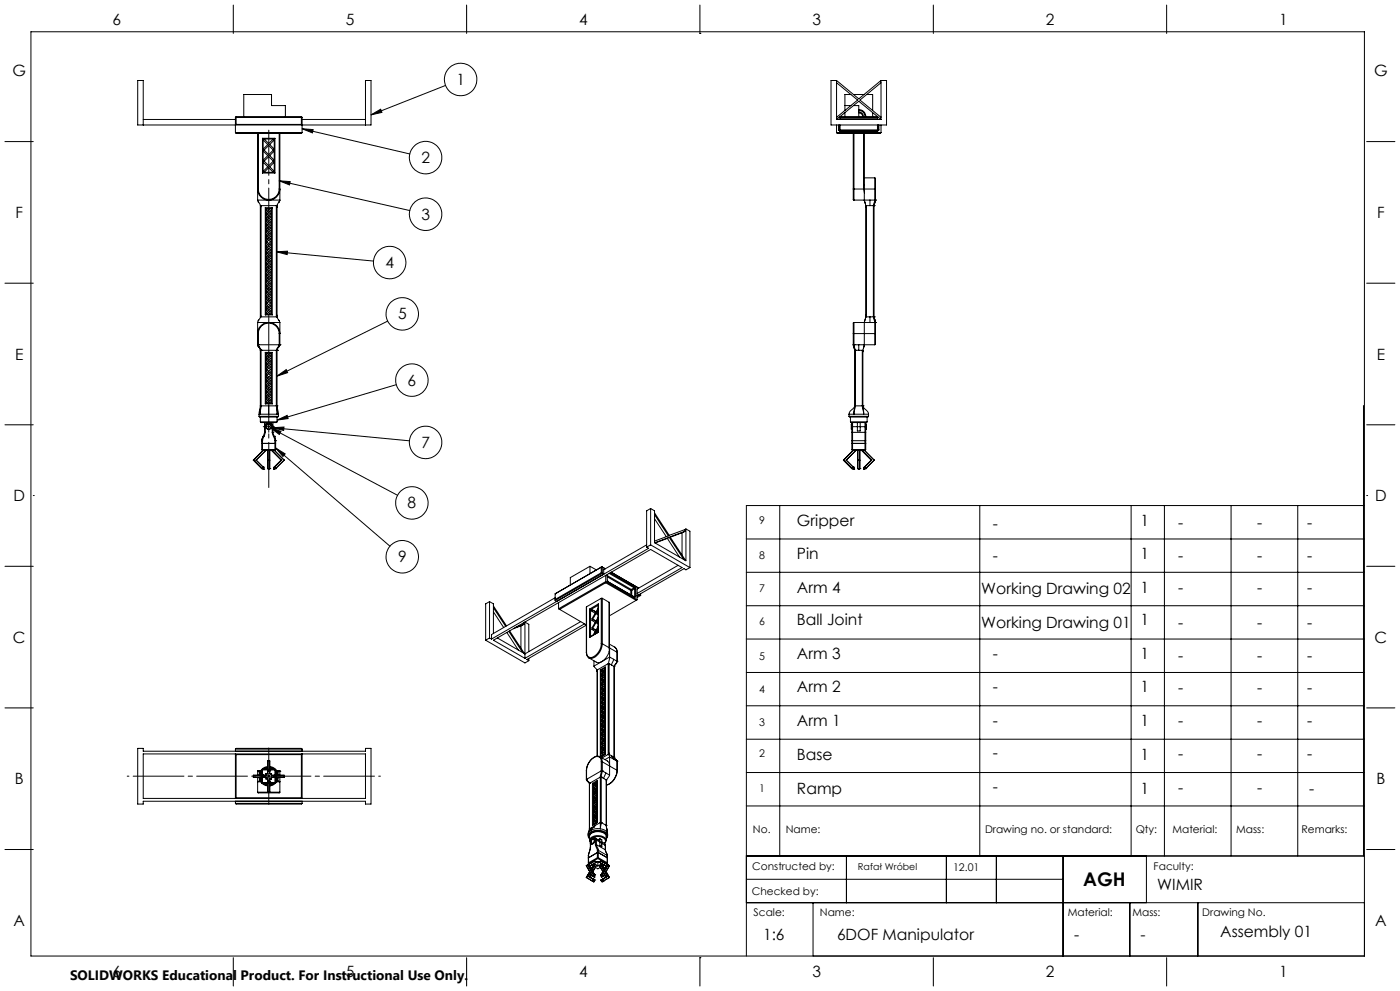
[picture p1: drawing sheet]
<svg xmlns="http://www.w3.org/2000/svg" width="420mm" height="297mm" viewBox="0 0 420 297" stroke-linecap="round" stroke-linejoin="round" font-family="sans-serif">
<g fill="none" stroke="#000" stroke-width=".3">
<path d="M9.3 9.5h400v277h-400zM70 1.5v8.5M140 1.5v8.5M210 10h.1M210 1.5v8.5M280 1.5v8.5M350 1.5v8.5M43 37.5v-13.4h-1.7v13.4h70v-13.4h-1.7v13.4M43 35.8h27.6M70.6 35.2h20M70.6 35.2v4.6M70.6 39.8h20"/>
<path d="M70.6 39.8l.2 .2h19.6l.2-.2M70.8 37.3h19.6M70.8 35v2.3M70.8 37.3l-.2 .2M70.8 35l-.2 .2M70.8 35h19.6M73.1 35v-6.7h8.4v3.3h4.1v3.4M77.3 40v20M77.5 40v16.7M83.7 40v16.7M84 40v20M90.4 35v2.3"/>
<path d="M90.4 37.3l.2 .2M90.4 35l.2 .2M90.6 38.6l32.3 7.5M90.6 35.2v4.6M90.6 35.8h19M90.6 38.6l3.3 .2-.2 1zM111.3 34.4l2.9-1.7 .4 1zM133.7 25.6l-22.4 8.8M251 24.1h-1.7v13.4h16.7v-13.4h-1.7M251 35h.2M251 39.8h13.3M251 39.8l.2 .2h12.9l.2-.2"/>
<path d="M251 35.8h13.3M251 24.1v11.7M251 37.5v2.3M251 24.1l6.6 5.5 6.7-5.5M251 35.8l6.6-5.5 6.7 5.5M251 24.8l6.3 5.2-6.3 5.2M251.6 37.5v1.4M251.6 38.9l.4 .5M251.6 38.9h12.1M251.7 35.2h11.8M251.8 37.5v1.4l.2 .3h11.2l.3-.3v-1.4M252 35h11.3"/>
<path d="M252 39.4h11.2M252 35.6h11.2M252 35.6l-.2 .2M252 35.6v.2M252 37.5v1.9M253.5 31.6h1.8M253.5 33.8v1.2M255.3 28.3h-1.8v4.8M256 40v16.7M256 31.6h1.6v3.4M256 28.3h3.2M256.2 40v16.7"/>
<path d="M257.6 32.8a2.15 2.15 0 0 1 2.2 2.2M257.6 33.1a1.92 1.92 0 0 1 1.9 1.9M257.6 33.5a1.39 1.39 0 0 1 1.4 1.5M257.6 33.8a1.19 1.19 0 0 1 1.2 1.2M259.1 40v16.7M259.3 40v16.7M260 28.3h1.8v4.8M261.8 33.8v1.2M263.2 35.6l.3 .2M263.2 35.6v.2M263.2 37.5v1.9M263.7 38.9l-.5 .5"/>
<path d="M263.7 37.5v1.4M264.1 35h.2M264.3 24.1v11.7M264.3 37.5v2.3M264.3 24.8l-6.3 5.2 6.3 5.2M1.5 42.4h8.5M77.3 60l.8 1.4 .1 .7M77.3 60h6.7M77.5 56.7a3.1 3.1 0 0 0 3.1 3.1 3.1 3.1 0 0 0 3.1-3.1M77.5 56.7h-.1a3.2 3.2 0 0 0 3.2 3.3 3.2 3.2 0 0 0 3.2-3.3h-.1M78.7 41.4l.3 .3M78.7 41.4v10.5"/>
<path d="M78.7 41.4h3.8M78.7 51.9h3.8M79 51.6l-.3 .3M79 48.6l1.3 1.4-1.3 1.4M79 41.7h3.3M79 51.6h3.3M79 41.7v9.9M79 45.3l1.3 1.3-1.3 1.4M79 41.9l1.3 1.4-1.3 1.4M79.2 48.3l1.4-1.3 1.4 1.3-1.4 1.4zM79.2 45l1.4-1.4 1.4 1.4-1.4 1.4zM79.2 41.7l1.4 1.3 1.4-1.3"/>
<path d="M79.2 51.6l1.4-1.3 1.4 1.3M82.3 51.6l.2 .3M82.3 41.7v9.9M82.3 41.9l-1.4 1.4 1.4 1.4M82.3 45.3l-1.4 1.3 1.4 1.4M82.3 48.6l-1.4 1.4 1.4 1.4M82.5 41.4l-.2 .3M82.5 41.4v10.5M83.7 54.2l39.2 8.9M83.7 54.2l3.4 .2-.2 1zM84 60l-.4 .7M84 60l-.8 1.4-.1 .7"/>
<path d="M256 56.7v3.2l.2 .1M256 56.7h.2M256.2 56.7v3.3M256.2 60h6.2M256.2 56.7h2.9M259.1 56.7l.2 1.1M259.3 60l.3 1M259.3 60l.5 2.1M259.3 53.3h3.1M259.3 56.7v3.3M259.3 56.7h3.1M261 60v1.6"/>
<path d="M262.4 53.3l.2 .2v3.2M262.4 60l-.4 1.6M262.4 60h.2M262.4 56.7h.2M262.4 60h.1M262.4 53.3v3.4M262.4 56.7v3.3M262.6 60l-.2 1M262.6 60l-.4 1.6M262.6 60h.1M262.6 56.7v3.3M410 42.4h8.5"/>
<path d="M77.5 60.5l.1 .2zM78.1 61.6v33.4M78.1 61.7l.1 .4M78.3 61.6l-.1 .5M78.3 61.6v33.4M78.3 61.6h4.6M79.6 62.3l.2 .2M79.6 62.3v32.1M79.6 62.3h2.1M79.8 62.5v31.7M79.8 62.5h1.7M79.8 74.4l.5 .6-.5 .5"/>
<path d="M79.8 72.8l.5 .5-.5 .5M79.8 71.1l.5 .5-.5 .6M79.8 69.4l.5 .6-.5 .5M79.8 67.8l.5 .5-.5 .6M79.8 64.4l.5 .6-.5 .5M79.8 62.8l.5 .5-.5 .5M79.8 79.4l.5 .6-.5 .5M79.8 77.8l.5 .5-.5 .5M79.8 66.1l.5 .5-.5 .6M79.8 76.1l.5 .6-.5 .5M80.1 62.5l.5 .5 .5-.5M80.1 67.5l.5-.5 .5 .5-.5 .5z"/>
<path d="M80.1 70.8l.5-.5 .5 .5-.5 .6zM80.6 63.6l.5 .5-.5 .6-.5-.6zM80.6 71.9l.5 .6-.5 .5-.5-.5zM80.6 73.6l.5 .6-.5 .5-.5-.5zM80.6 68.6l.5 .5-.5 .6-.5-.6zM80.6 78.6l.5 .6-.5 .5-.5-.5zM80.6 65.3l.5 .5-.5 .6-.5-.6zM80.6 75.3l.5 .5-.5 .5-.5-.5zM80.6 76.9l.5 .6-.5 .5-.5-.5zM81.5 62.5v31.7M81.5 72.8l-.6 .5 .6 .5M81.5 62.8l-.6 .5 .6 .5"/>
<path d="M81.5 64.4l-.6 .6 .6 .5M81.5 66.1l-.6 .5 .6 .6M81.5 77.8l-.6 .5 .6 .5M81.5 79.4l-.6 .6 .6 .5M81.5 69.4l-.6 .6 .6 .5M81.5 67.8l-.6 .5 .6 .6M81.5 76.1l-.6 .6 .6 .5M81.5 74.4l-.6 .6 .6 .5M81.5 71.1l-.6 .5 .6 .6M81.7 62.3l-.2 .2M81.7 62.3v32.1M82.9 61.6l.2 .5"/>
<path d="M82.9 61.6v33.4M82.9 75.5l3.4-.2-.2 1zM82.9 75.5l29.1 2.7M83.1 61.5v33.6M83.1 61.7v.4M83.6 60.6v.1M259.7 61.7l.1 .4M259.7 61.6v33.4M259.9 61.6l-.1 .5M259.9 61.6h2.1M259.9 61.6v33.4M262 61.6h.2"/>
<path d="M262 61.6h.1M262 61.6v33.4M262.2 61.6h.1M262.2 61.6v33.4M262.3 61.5l-.1 .2M1.5 84.9h8.5M77.3 96.7v6.6M77.3 96.7h6.7M77.5 100a3.1 3.1 0 0 1 3.1-3.2 3.1 3.1 0 0 1 3.1 3.2M77.5 100h-.1a3.2 3.2 0 0 1 3.2-3.4 3.2 3.2 0 0 1 3.2 3.4h-.1M77.5 100v3.3M77.6 96l-.1 .1z"/>
<path d="M78.2 94.5l-.1 .7-.8 1.5M78.2 94.5l.1 .5M78.2 94.5l-.1 .4M78.3 95h4.6M79.6 94.4h2.1M79.8 94.2l-.2 .2M79.8 94.2h1.7M79.8 91.1l.5 .5-.5 .6M79.8 84.5l.5 .5-.5 .5M79.8 82.8l.5 .5-.5 .6M79.8 92.8l.5 .5-.5 .5M79.8 89.4l.5 .6-.5 .5"/>
<path d="M79.8 87.8l.5 .5-.5 .6M79.8 86.1l.5 .5-.5 .6M79.8 81.1l.5 .5-.5 .6M80.1 84.1l.5-.5 .5 .5-.5 .6zM80.1 90.8l.5-.5 .5 .5-.5 .5zM80.1 94.2l.5-.6 .5 .6M80.6 91.9l.5 .6-.5 .5-.5-.5zM80.6 88.6l.5 .5-.5 .6-.5-.6zM80.6 86.9l.5 .6-.5 .5-.5-.5zM80.6 85.3l.5 .5-.5 .6-.5-.6zM80.6 81.9l.5 .6-.5 .5-.5-.5zM80.6 80.3l.5 .5-.5 .5-.5-.5z"/>
<path d="M81.5 94.2l.2 .2M81.5 92.8l-.6 .5 .6 .5M81.5 91.1l-.6 .5 .6 .6M81.5 87.8l-.6 .5 .6 .6M81.5 89.4l-.6 .6 .6 .5M81.5 84.5l-.6 .5 .6 .5M81.5 81.1l-.6 .5 .6 .6M81.5 82.8l-.6 .5 .6 .6M81.5 86.1l-.6 .5 .6 .6M83.1 94.5l-.2 .5M83.1 94.5l.1 .7 .8 1.5M83.1 94.5v.4"/>
<path d="M83.6 96l.1 .1M83.7 100v3.3M84 96.7v6.6M116.3 96.2l-33.2 16.5M256 100h.2M256 100v3.3M256.2 96.7l-.2 .1v3.2M256.2 96.7v3.3M256.2 96.7h6.2M256.2 100v3.3M256.2 100h6.2M259.3 96.7v6.6"/>
<path d="M259.6 95.6l-.3 1.1M259.8 94.5l-.5 2.2M259.8 94.5l.1 .5M259.8 94.5l-.1 .4M259.9 95h2.1M261 95v1.7M262 95l.4 1.7M262 95h.2M262 95h.1M262.2 95h.1M262.2 95l.4 1.7M262.2 95l.1 .1"/>
<path d="M262.4 95.6v.2M262.4 95.7v.1M262.4 95.8l.2 .9M262.4 96.7h.2M262.4 96.7h.1M262.4 100h.2M262.4 100v3.3M262.4 96.7v3.3M262.6 100v3.1l-.2 .2M262.6 96.7h.1M262.6 96.7v3.3M410 84.9h8.5"/>
<path d="M77.3 103.3l.8 1.7M77.3 103.3h.2M77.3 103.3h.1M77.3 103.3l.3 .7M77.5 103.8h.1M77.5 103.9l.1 .1M77.5 103.3l.8 1.7M77.5 103.3h.1M77.5 103.3h6.2M78.1 104.8v.2M78.1 105h.1M78.1 105h.2"/>
<path d="M78.1 105v16.6M78.3 105h.1M78.3 105h4.6M78.3 105v16.6M79.6 105.6l.2 .2M79.6 105.6h2.1M79.6 105.6v15.4M79.8 105.8v15M79.8 105.8h1.7M79.8 116.1l.5 .6-.5 .5M79.8 111.1l.5 .6-.5 .5M79.8 117.8l.5 .5-.5 .5"/>
<path d="M79.8 112.8l.5 .5-.5 .5M79.8 109.4l.5 .6-.5 .5M79.8 106.1l.5 .5-.5 .6M79.8 107.8l.5 .5-.5 .6M79.8 119.4l.5 .6-.5 .5M79.8 114.4l.5 .6-.5 .5M80.1 117.5l.5-.6 .5 .6-.5 .5zM80.1 105.8l.5 .6 .5-.6M80.6 118.6l.5 .5-.5 .6-.5-.6zM80.6 115.3l.5 .5-.5 .5-.5-.5zM80.6 113.6l.5 .6-.5 .5-.5-.5zM80.6 111.9l.5 .6-.5 .5-.5-.5z"/>
<path d="M80.6 110.3l.5 .5-.5 .5-.5-.5zM80.6 108.6l.5 .5-.5 .6-.5-.6zM80.6 106.9l.5 .6-.5 .5-.5-.5zM81.5 105.8v15M81.5 117.8l-.6 .5 .6 .5M81.5 114.4l-.6 .6 .6 .5M81.5 106.1l-.6 .5 .6 .6M81.5 107.8l-.6 .5 .6 .6M81.5 109.4l-.6 .6 .6 .5M81.5 112.8l-.6 .5 .6 .5M81.5 116.1l-.6 .6 .6 .5M81.5 111.1l-.6 .6 .6 .5"/>
<path d="M81.5 119.4l-.6 .6 .6 .5M81.7 105.6l-.2 .2M81.7 105.6v15.4M82.9 105h.1M82.9 105h.2M82.9 105v16.6M83.1 105h.1M83.1 105v16.6M83.1 112.7l2.8-1.9 .4 .9zM83.1 104.8v.2M83.7 103.3l-.8 1.7M83.7 103.3h.3"/>
<path d="M83.7 103.3h.1M84 103.3l-.9 1.7M84 103.3h.1M84 103.3l-.4 .7M118.9 115.3l-35.8 10.6M256 103.3l.2 .9M256 103.3l.4 1.7M256 103.3h.2M256 103.3h.1M256.2 103.3l.4 1.7M256.2 103.3h.1M256.2 103.3h6.2"/>
<path d="M256.2 104.3l.1 .1M256.4 104.8v.2M256.4 105h.1M256.4 105h.2M256.4 105v16.6M256.6 105h.1M256.6 105h2.1M256.6 105v16.6M257.6 103.3v1.7M258.7 105l.1 .5M258.7 105v16.6M258.9 105.1l-.1 .4"/>
<path d="M258.9 105v16.6M259.3 103.3l-.3 1M259.3 103.3l-.5 2.2M1.5 127.3h8.5M76 137.9h.1M76 137.9l2.5 2.5M76.1 137.9l2.5 2.5M76.8 137.9h.1M76.8 137.9l2.2 2.1M76.9 137.9l2.1 2.1M77.7 124.1h.4M77.7 124.8h5.8"/>
<path d="M77.7 124.8l.2 .2h5.4l.2-.2M77.7 124.1v.7M78.1 121.6h.1M78.1 121.6l-.4 2.5M78.1 126.4h5M78.1 126.4l.2 .2h4.6l.2-.2M78.1 124.1h2.5M78.1 121.6l.2 .1M78.1 121.6v2.5M78.1 125v1.4M78.3 121.7l-.2 2.4M78.3 121.6v.1"/>
<path d="M78.3 121.6h4.6M78.5 132.1h.1M78.5 132.9l.1 1.9M78.5 132.9h.2M78.5 132.1v.8M78.5 132.1h.2M78.6 134.8h4.1M78.7 134.8h-.1M78.7 132.1v.8M78.7 132.9v1.9M78.7 134.8h3.8M78.7 132.9h3.8"/>
<path d="M78.9 135l-2.9 2.9M79 130.8l-.5 1.3M79 135l-2.9 2.9M79 130.8h.1M79.4 127.9a1.19 1.19 0 0 1 1.2-1.4 1.19 1.19 0 0 1 1.1 1.4M79.4 129.6h.2M79.4 127.9v1.7M79.4 127.9h.2M79.4 129.6l-.4 1.2M79.4 126.6v1.3M79.4 129.6h.1M79.6 127.9v1.7"/>
<path d="M79.6 127.9a1.04 1.04 0 0 1 1-1 1.04 1.04 0 0 1 1.1 1M79.6 129.6l-.9 2.5M79.6 121h2.1M79.7 135l-2.9 2.9M79.8 120.8l-.2 .2M79.8 135l-2.9 2.9M79.8 120.8h1.7M80.1 120.8l.5-.5 .5 .5M80.2 127.9h.8M80.3 137.9h.6M80.3 135v5.4M80.4 135v5.4"/>
<path d="M80.6 124.1h2.5M80.6 121.6v2.5M80.6 127.5v.8M80.9 137.9h.1M80.9 135v5.4M81.1 128.2l38.2 20.2M81.1 128.2l3.2 1.1-.5 .9zM81.5 120.8l.2 .2M81.5 135l2.8 2.9M81.5 135l2.9 2.9M81.7 129.6h.2M81.7 129.6l.8 2.5"/>
<path d="M81.7 127.9v1.7M81.9 128.2l40.9 3.9M81.9 129.6h.1M81.9 129.6l.4 1.2M81.9 126.6v3M81.9 128.2l3.3-.2-.1 1zM82.3 130.8h.1M82.3 130.8l.4 1.3M82.3 135l2.9 2.9M82.3 135l3 2.9M82.5 134.8h.2M82.5 132.9h.2"/>
<path d="M82.5 132.1v.8M82.5 132.1h.2M82.5 132.9v1.9M82.7 134.3l34.3 29.4M82.7 134.3l2.8 1.7-.6 .8zM82.7 132.9v1.9M82.7 132.1v.8M82.7 132.1h.1M82.9 121.6l.2 2.5M82.9 121.6l.2 .1M83.1 121.6h.1M83.1 121.6l.4 2.5"/>
<path d="M83.1 121.7v2.4M83.1 121.6v.1M83.1 125v1.4M83.1 125.9l3-1.4 .3 .9zM83.1 124.1h.4M83.5 124.1v.7M84.3 137.9h.1M84.3 137.9l-2.1 2.1M84.4 137.9l-2.1 2.1M85.2 137.9h.1M85.2 137.9l-2.5 2.5M85.3 137.9l-2.6 2.5"/>
<path d="M253 137.9l2.6 2.5M253.8 137.9l2.2 2.1M254.7 124.1h1.5M254.7 124.8h5.9M254.7 124.8l.2 .2h5.4l.3-.2M254.7 124.1v.7M255.1 126.4h5M255.1 126.4l.2 .2h4.6l.2-.2M255.1 125v1.4M255.5 127.1v1.6M255.5 128.7h.1M255.5 127.1h.1"/>
<path d="M255.6 127.9l.1-1.3 .1 1.3M255.6 132.9v1.9M255.6 132.9h.2M255.6 132.1v.8M255.6 132.1h.2M255.6 129.6v2.5M255.6 129.6h.2M255.6 127.9h.2M255.6 127.9v1.7M255.6 134.8h4M255.8 134.8h-.2M255.8 132.1v.8"/>
<path d="M255.8 129.6v2.5M255.8 127.9h3.7M255.8 134.8h3.7M255.8 132.9h3.7M255.8 127.9v1.7M255.8 132.9v1.9M255.8 132.1h3.7M255.8 129.6h3.7M255.9 135l-2.9 2.9M256 135l-3 2.9M256.2 124.1h2.9M256.4 121.6l.2 .1"/>
<path d="M256.4 121.6l-.2 2.5M256.4 121.6l-.2 .6-1.4 1.3-.1 .6M256.4 121.6h.1M256.6 121.7l-.4 2.4M256.6 121.6v.1M256.6 121.6h2.1M256.8 135l-3 2.9M257.2 126.6v2.5h.9v-2.5M257.3 137.9h.1M257.3 135v5.4M257.4 137.9h.5M257.9 137.9h.1"/>
<path d="M257.9 135v5.4M258.5 135l2.9 2.9M258.7 121.6h.1M258.7 121.6l.4 2.5M258.7 121.6h.2M258.9 121.6l.1 .5 1.2 1.2 .4 .8M258.9 121.6l.2 2.5M258.9 121.6h.1M259.1 124.1h1.5M259.3 135l3 2.9M259.4 135l2.9 2.9M259.5 127.9v-1.3l.2 .2v1.1"/>
<path d="M259.5 134.8h.1M259.5 132.9h.2M259.5 132.1v.8M259.5 132.1h.2M259.5 129.6v2.5M259.5 129.6h.2M259.5 127.9h.2M259.5 127.9v1.7M259.5 132.9v1.9M259.7 132.9l-.1 1.9M259.7 132.1v.8M259.7 129.6v2.5"/>
<path d="M259.7 128.7h.1M259.7 127.1h.1M259.7 127.9v1.7M259.8 128.1v.6M259.8 127.1v1.6M260.1 125v1.4M260.6 124.1v.7M261.4 137.9l-2.1 2.1M262.3 137.9l-2.6 2.5M409 121.5v135M410 127.3h8.5M10 148.5h.1"/>
<path d="M78.5 140.4h.1M78.5 140.4l.6 .2M78.6 140.4h.1M78.6 140.4l.5 .2M79 140h.1M79 140l-.4 .4M79 140l.1 .6M79.1 140.6h.1M80.3 140.4h.1M80.3 140.4l.3 .2M80.3 140.4h.6M80.6 140.6h.1"/>
<path d="M80.9 140.4h.1M80.9 140.4l-.3 .2M82.1 140.5v.1M82.1 140.6h.1M82.2 140.6h.1M82.2 140h.1M82.2 140l-.1 .5M82.3 140h.1M82.3 140l.4 .4M82.3 140l-.2 .6M82.7 140.4h.1M82.7 140.4l-.6 .2"/>
<path d="M195.2 152.4v10.9M195.2 152.4l1.2 .7v9.5l9.4 5.5v-9.6M195.2 152.4l-1.2 .7v10.9M196.4 153.7l4.4 6.7 4.7-1.7M196.4 154.2l4.1 6.4-4.1 1.6M196.4 155.5l3.5 5.3M204.6 159.7v6.7M205.5 158.7v.5M205.5 159.2l-4.5 1.7 4.5 7M205.5 159.2l-4.4 1.8M205.8 158.5l1.2 .7v10.9M205.8 158.5l-.3 .2"/>
<path d="M233.9 151.5v105M255.6 140.4h.1M255.6 140.4l.6 .2M255.6 140.4l.5 .2M256 140h.1M256 140l-.4 .4M256 140l.1 .6M256.2 140.5v.1M256.2 140.6h.1M257.3 140.4h.1M257.4 140.4h.5M257.4 140.4l.2 .2"/>
<path d="M257.6 140.6h.1M257.9 140.4h.1M257.9 140.4l-.3 .2M258 140.4h.1M259.1 140.6h.1M259.3 140l-.1 .6M259.3 140h.1M259.3 140l.4 .4M259.7 140.4h.1M259.7 140.4l-.5 .2M293.9 151.5v105M339.3 151.5v105"/>
<path d="M349.3 151.5v105M369.3 151.5v105M389.3 151.5v105M409.3 151.5h-185.4v135M410 148.5h.1M1.5 169.7h8.5M166.5 178v2M166.5 179.1l-19 11.1v1.3M177 169.7l-5.9 3.4v2.2M177 169.7v2.2M177 169.7l1.9 1.1M180.4 179.3h.3"/>
<path d="M180.4 170v1.7M180.4 179.3v13.6M180.4 171.7l.3 .1M180.4 170h.3M180.4 171.7l-13.9 8M180.4 170l-13.9 8M180.4 179.3l-4.4 2.6M180.6 169.9l1 .6-.9-.5M180.6 169.9l-.2 .1M180.6 169.9l.1 .1M180.6 169.9l-14.1 8.1M180.7 170v1.8"/>
<path d="M180.7 179.3v13.6M180.7 171.8l.4 .3M180.7 171.8l-14.2 8.2M180.7 179.3l2 1.2M181.1 172.1l-14.1 8.2-.5-.3M181.7 172.4v2.3M181.7 174.7l9.2 5.2M181.7 174.7l-13.8 7.9M182.2 172.2v1.7l.3 .5 7.9 4.6M182.2 172.9l7 4M182.2 172.5l7.2 4.2M182.7 171.8l7.6 4.4"/>
<path d="M183.1 171.7l7.3 4.2M183.3 171.5l8.3 4.7M189.2 176.9v1.4M189.2 176.9h.3M189.4 176.7l-.2 .2M189.4 176.7l.1 .2M189.5 176.9v1.6M190.3 176.2l-.9 .5M190.3 176.2l.1 .2M190.4 175.9l.3 .5M190.4 178.8v.2M190.4 175.9l-.1 .3"/>
<path d="M190.4 178.8h.3M190.4 176.4v2.4M190.4 176.4h.3M190.4 176.4l-.9 .5M190.7 178.8l-.3 .2M190.7 176.4v2.4M190.9 179.9l-8.1 4.7M191.1 179.7l-9.4-5.4-14.1 8.2M191.1 179.7l-.2 .2M191.1 177.9l13.5-7.8-9.4-5.4-47.2 27.2 9.5 5.4M192.2 178v.5M192.2 178.5l-1.1 .6"/>
<path d="M194 163.3l-12.9 7.4v1.4M194 164l.6 .3-47.1 27.2M195.2 163.3l-1.2 .7M195.2 163.3l11.8 6.8M200.2 161.4l-3.7 1.3M200.2 161.4l3.6 5.5M200.8 161l-.6 .4M200.8 161l-4.4 1.7M200.8 161l4.3 6.7M203.4 169.4l-12.3 7.1v3.2M207 170.1l-1.2 .7-.6-.4-14.1 8.1 .6-.3 .5 .3M223.9 171.5h185.4"/>
<path d="M223.9 161.5h185.4M410 169.7h8.5M145.7 191.9l11.8 6.8 1.1-.7M146.9 191.2l-1.2 .7M146.9 191.2l.6 .3M146.9 180.3l-1.2 .7v10.9M146.9 180.3v10.9M146.9 180.3l1.1 .7v8.8M148 181.6l3.9 6M148 182.1l3.7 5.6M148 183.4l3.1 4.7M152 189.5l3.5 5.3"/>
<path d="M152.6 189.2l4.2 6.4M152.9 189.1l4.3 6.7M156.3 187.6v6.6M157.2 186.6v.5M157.2 187.1l-2.6 1M157.2 187.1l-3.2 1.3M158.6 195.3v-8.2l-1.1-.7v10.9M158.6 197.3v.7M167.6 182.5l.3 .1M167.6 180.6v1.9M167.9 182.6l8 4.7M174.2 186.3l-16.7 9.7-8.3-4.8"/>
<path d="M175.4 187l-17.9 10.3M175.9 187.4l-17.9 10.3 .6 .3M176 181.9l-.1 13.7M176 195.5l-.1 .1M176 181.9v13.6M176.8 182.6l.4 .1M176.8 182.6v8.5M177.2 182.7l.4 .3M177.2 182.7v8.1M177.6 183v.2l1 .6-1 1.7v.4l1 .6-1 1.7v.5l1 .5-.7 1.2M178.2 199.6l.8 1 .1 .7 .1-.5M178.2 198v1.6"/>
<path d="M179.2 189.6l-.4-.3-.5 .8M179.5 187l-.7-.4-1 1.7 1 .6 .7-1.2M179.5 188.2l-.5 .8 .5 .3M179.5 184.3l-.7-.4-1 1.7 1 .5 .7-1.1M179.5 182.2l-.7 1.2-1-.6-.2 .2M179.5 182.7l-.5 .8 .5 .3M179.5 185.5l-.5 .8 .5 .2M179.5 181.4l-2.3 1.3M179.5 189.5l-2.7 1.6M179.5 181v.2M179.5 181v8.5M179.5 181l-2.7 1.6"/>
<path d="M180.4 192.9a4.1 4.1 0 0 1-3.4 4.1l-.7-.3-.3-1.2M180.4 192.9h.3M180.7 192.9a4.4 4.4 0 0 1-3.7 4.4 1.63 1.63 0 0 1-1.1-1.7M180.7 192.9l2 1.2a4.2 4.2 0 0 1-3.4 4.5l-2.6-1.4M181.6 199.9l-.1 26.2M181.6 199.9v26.2M181.6 199.9l-1.5 .9M182.5 198.9l.1 .3M182.5 198.9v27.2M182.5 198.9l-3.3 1.9M182.7 198.9l-.1 .3M182.7 180.5l.1 .1"/>
<path d="M182.7 180.5l.1 14.2M182.7 198.9v27.2M182.7 198.9l1.5 .8M182.8 193.5l.1 .7M182.8 193l1.6 1M182.9 196.9l-.3 2.3M182.9 194.2v2.7M182.9 196.9l1.2 .7M182.9 196.9l-4.7 2.7M182.9 194.2l2.2 1.3M184.1 197.6l-.6 1.7M184.1 197.6l1 .6"/>
<path d="M184.2 199.7h.1M184.2 199.7l.1 27.3M184.2 199.7v27.2M184.4 194l.5 .5 .3 1.1M184.4 194l.5 .5 .2 1M185.1 198.2h.1M185.1 198.2l-.9 1.5M185.1 198.2l.1 .1M185.1 195.5l.1 .1M185.1 195.5v2.7M185.2 198.3l-.9 1.5M185.2 195.6v2.7"/>
<path d="M223.9 191.5h185.4M223.9 181.5h185.4M1.5 212.2h8.5M179.2 200.8v25.8M180.1 200.8l.3 .1M180.1 200.8v26M180.4 200.9v25.8M180.4 200.9l.2 .1M180.6 201v.3l.3 .2-.3 .6v.5l.3 .2-.3 .7v.5l.3 .2-.3 .7v.4l.3 .3-.3 .6v.5l.3 .2-.3 .7v.5l.3 .2-.3 .6v.5l.3 .2-.3 .7v.5l.3 .2-.3 .7v.4l.3 .3-.3 .6v.5l.3 .2-.3 .7v.4l.3 .3-.3 .6v.5l.3 .2-.3 .7v.5l.3 .2-.3 .7v.4l.3 .2-.3 .7v.5l.3 .2-.3 .7v.4l.3 .3-.3 .6v.5l.3 .2-.3 .7v.5l.3 .2-.3 1.1 .3 .3-.3 .6M181.1 213.9l.4 .2-.4 .6-.3-.2zM181.1 217.9l.4 .3-.4 .6-.3-.2zM181.1 219.3l.4 .2-.4 .7-.3-.2z"/>
<path d="M181.1 216.6l.4 .2-.4 .6-.3-.2zM181.1 215.2l.4 .2-.4 .7-.3-.2zM181.1 212.5l.4 .2-.4 .7-.3-.3zM181.1 208.4l.4 .2-.4 .7-.3-.2zM181.1 201.6l.4 .2-.4 .7-.3-.3zM181.1 202.9l.4 .3-.4 .6-.3-.2zM181.1 204.3l.4 .2-.4 .7-.3-.2zM181.1 209.8l.4 .2-.4 .6-.3-.2zM181.1 211.1l.4 .2-.4 .7-.3-.2zM181.1 205.7l.4 .2-.4 .6-.3-.2zM181.1 207l.4 .3-.4 .6-.3-.2zM181.5 214.5l-.2 .3 .2 .1"/>
<path d="M181.5 220l-.2 .3 .2 .1M181.5 215.9l-.2 .3 .2 .1M181.5 213.2l-.2 .3 .2 .1M181.5 202.3l-.2 .3 .2 .1M181.5 200.4l-.4 .7-.3-.2-.2 .1M181.5 200.9l-.2 .3 .2 .1M181.5 203.7l-.2 .2 .2 .1M181.5 205l-.2 .3 .2 .1M181.5 206.4l-.2 .3 .2 .1M181.5 207.7l-.2 .3 .2 .1M181.5 209.1l-.2 .3 .2 .1M181.5 210.5l-.2 .2 .2 .2"/>
<path d="M181.5 211.8l-.2 .3 .2 .1M181.5 217.3l-.2 .3 .2 .1M181.5 218.6l-.2 .3 .2 .1M181.5 200.3l-1.1 .6M223.9 211.5h185.4M223.9 201.5h185.4M410 212.2h8.5M41.3 224.3h1.7v.8h66.6v-.8h1.7v16.7h-1.7v-.9h-66.6v.9h-1.7zM43 226h66.6v13.3h-66.6zM70.6 224.5v.6M70.6 224.5h20M70.6 224.5l.2-.2h19.6l.2 .2"/>
<path d="M70.8 226.2v12.9M70.8 226.2l-.2-.2v13.3l.2-.2M70.8 239.1h19.6M70.8 226.2h19.6M76 232.9h3.8M76 232.4h3.8M76 232.9h2.5M76 232.4v.5M76.1 232.3l-.1 .1M77.3 231.2h.1M77.3 237.4h6.7M77.3 237.4l.1 .2h6.4l.2-.2"/>
<path d="M77.3 231.1v.1M77.3 231.2l.7 .3M77.3 231.2v1.1M77.3 232.9v4.5M77.5 231l-.2 .2M77.5 231h.1M77.5 231h-.1M77.5 231l.5 .2M77.5 231h.7M77.7 232.9a2.94 2.94 0 0 0 2.6 2.6M77.9 232.9l.6 1.5M78 234l-.7 .3h.9"/>
<path d="M78.1 234.1h.1M78.1 231.2h.1M78.1 231.2v.1M78.1 232.9l.4 1.1M78.4 232.9l.1 .7M78.5 232.9h.1M78.5 232.4h.1M78.5 231.2l-.4 1.1M78.5 231.7l-.1 .6M78.5 230.9l-.6 1.4M78.5 232.4l.6 .2M78.6 232.3l-.1 .1"/>
<path d="M78.6 232.9h.1M78.6 232.3h.1M78.6 232.3l.5 .3M78.6 230.6v4.1M78.6 234.7h1.7l-.5 .1M78.6 230.6h4.1M78.6 230.6l.1 .1M78.7 230.7v1.6M78.7 232.9v1.6M78.7 230.7h1.6M78.7 234.5h1.6M78.7 234.5l-.1 .2"/>
<path d="M78.9 234.7l1.4 .6M79 232.3h.1M79 232.9h.1M79 232.3l.1 .3M79 232.9h.8M79.1 232.6h.1M79.1 232.7l-.5 .2M79.1 232.6l-.6 .3M79.1 232.6v.1M79.1 232.7l-.1 .2M79.2 234.7l1.1 .4M79.7 234.7l.1 .1"/>
<path d="M79.7 232.3l.1 .1M79.8 234.8l.4 .1M79.8 230.5h.5M79.8 230.5h-.1M79.8 230.5h.1M79.8 231.8v.6M79.8 232.9v.6M79.8 234.7v.1M79.8 231.8l1.7 1.7M79.8 233.5h.6M79.8 231.8h.6M80.3 234.7h.1"/>
<path d="M80.3 230.6h.1M80.3 231l.3 .1M80.3 234.3h.1M80.3 231h.1M80.3 230.4l-.5 .1M80.3 230.1l-1.1 .4M80.3 229.9l-1.4 .6M80.3 229.7a2.94 2.94 0 0 0-2.6 2.6M80.3 230.6l.3 .5M80.3 230.4h-.1M80.4 233.5v3.8M80.4 228v3.8"/>
<path d="M80.4 228v2.6M80.4 231v.8M80.4 233.5v.7M80.4 234.7v2.6M80.4 234.7h.5M80.4 237.3h.5M80.4 228h.5M80.6 231.1h.1M80.6 234.1h.1M80.6 234.1l-.3 .2M80.6 234.1l.3 .2M80.6 234.1l-.3 .6"/>
<path d="M80.6 234.2l-.3 .5M80.6 234.1l.3 .6M80.9 230.6h.1M80.9 234.7h.1M80.9 228v.1M80.9 233.5h.1M80.9 228v3.8M80.9 233.5v3.8M80.9 230.6l-.3 .5M80.9 233.5h.6M80.9 231.8h.6M80.9 231l-.3 .1"/>
<path d="M80.9 234.3h.1M80.9 231h.1M80.9 237.2v.1M80.9 231.7v.1M80.9 230.5h.6M80.9 230.4l.6 .1M80.9 230.1l1.1 .4M80.9 229.9l1.4 .6M80.9 229.7a2.94 2.94 0 0 1 2.6 2.6M80.9 230.7h1.6M80.9 234.5h1.6M80.9 230.4h.2"/>
<path d="M81.1 234.9h.2M81.3 234.9h.1M81.4 230.5h.2M81.5 232.9h3.8M81.5 230.5h.1M81.5 231.8v.6M81.5 232.9v.6M81.5 234.7v.1M81.5 234.8l-.2 .1M81.5 232.4h3.8M81.5 232.9h.7M81.5 231.8l-1.7 1.7"/>
<path d="M81.5 232.3v.1M81.6 234.7l-.2 .1M82 234.7l-1.1 .4M82.1 232.7l.2 .2M82.1 232.7h.1M82.1 232.6v.1M82.1 232.7l.6 .2M82.1 232.6h.1M82.2 232.6l.5 .3M82.3 232.9h.1M82.3 232.3h.1M82.3 232.3l-.2 .3"/>
<path d="M82.3 234.7l-1.4 .6M82.5 230.7v1.6M82.5 232.9v1.6M82.5 234.5l.2 .2M82.7 232.3v.1M82.7 232.3h.1M82.7 232.9h.1M82.7 230.6v4.1M82.7 234.7h-1.8l.5 .1M82.7 232.3l-.6 .3M82.7 230.6l-.2 .1M82.7 232.4h.1"/>
<path d="M82.7 231.2l.4 1.1M82.7 231.7l.2 .6M82.7 230.9l.6 1.4M82.7 232.4l-.5 .2M82.7 232.9h2.6M82.9 232.9l-.2 .7M83 231h.7M83.1 232.9l-.4 1.1M83.1 234.1h.1M83.1 231.2h.1M83.2 234l.8 .3h-1M83.3 232.9l-.6 1.5"/>
<path d="M83.5 232.9a2.84 2.84 0 0 1-2.6 2.6M83.7 231l.3 .2M83.7 231h.1M83.7 231l-.5 .2M83.9 231.1l.1 .1M84 231.2h.1M84 231.2l-.7 .3M84 231.2v1.1M84 232.9v4.5M85.2 232.3l.1 .1M85.3 232.4v.5M90.4 226.2v12.9"/>
<path d="M90.4 226.2l.2-.2v13.3l-.2-.2M90.6 224.5v.6M175.9 231v2.7M176 233.6l.8 1.3M176 233.6l.8 1.2M176 233.6h.1M176 230.9l-.1 .1M176 230.9v2.7M176.8 234.9v13.6M176.8 234.8v.1M176.8 234.8h.1M176.8 234.8v13.6"/>
<path d="M177.7 234.8l.3 .1M177.7 234.8v12.6M178 234.9l.2 .1M178 234.9v12.2M178.2 235v.3l.4 .2-.4 .6v.5l.4 .3-.4 .6v.5l.4 .2-.4 .7v.5l.4 .2-.4 .6v.5l.4 .2-.4 .7v.5l.4 .2-.4 .7v.4l.4 .3-.4 .6v.5l.4 .2-.4 .7v.5l.4 .2-.4 .6M178.8 239.7l.3 .2-.3 .7-.4-.3zM178.8 238.3l.3 .2-.3 .7-.4-.2zM178.8 237l.3 .2-.3 .6-.4-.2zM178.8 235.6l.3 .2-.3 .7-.4-.2zM179.1 234.9l-.1 .4h.1M179.1 236.3l-.1 .3 .1 .1M179.1 237.7l-.1 .3 .1 .1"/>
<path d="M179.1 239l-.1 .3 .1 .1M179.1 234.5l-.3 .6-.6-.1M179.1 234.3l-1.1 .6M179.2 233.9l-.1 .2M179.2 233.9v12.6M179.2 233.9l-1.5 .9M180 226.8l2.4 1.4 .3 .4 .2 1M180 226.8a2.98 2.98 0 0 0-3.6 2.1l-.5 2.1M180 226.8l.5 .5 .2 1M180.1 232.9h.1M180.1 232.9h.3M180.1 232.9v13.6"/>
<path d="M180.1 232.9l-3.3 1.9M180.4 232.9h.1M180.4 228.3h.3M180.4 228.3a1.4 1.4 0 0 0-.9-1.5 1.4 1.4 0 0 0-1.6 .5 4.8 4.8 0 0 0-1.9 3.6M180.4 228.3v2.7M180.4 232.9v13.6M180.4 232.9l1.5 .8M180.4 231h.1M180.4 231l-4.4 2.6M180.4 231l-.3 1.9M180.4 231h.3M180.6 226.6h.1"/>
<path d="M180.7 231l-.3 1.9M180.7 231h.1M180.7 231l1 .6M180.7 228.3v2.7M180.7 228.3l2.2 1.3M181.1 224.7l.4 .2-.4 .7-.3-.2zM181.1 223.4l.4 .2-.4 .7-.3-.3zM181.1 222l.4 .2-.4 .7-.3-.2zM181.1 220.6l.4 .3-.4 .6-.3-.2zM181.3 226.2l-.2-.1-.2 .3M181.5 226.1l-1.3 .8M181.5 226.1h.1"/>
<path d="M181.5 222.7l-.2 .3 .2 .1M181.5 221.3l-.2 .3 .2 .2M181.5 224l-.2 .4 .2 .1M181.5 225.4l-.2 .3 .2 .1M181.6 226.1l-1.4 .8M181.7 231.6l-.6 1.7M181.7 231.6l1.2 .7M181.9 233.7v.5M181.9 233.7v13.7M181.9 234.2v13.2M182.5 226.1l-1.9 1.1M182.6 225.7l-.1 .4"/>
<path d="M182.6 225.7l.3 1.2M182.6 225.7l.1 .4M182.7 226.1l1.5 .8M182.9 232.3l-1 1.9M182.9 226.9v5.4M182.9 229.6l2.2 1.3M182.9 226.9l-1.4 .7M182.9 226.9l1.2 .6M183.5 226.5l.6 1M184.1 227.5l1 .6M184.2 226.9h.1M184.2 226.9l.9 1.2"/>
<path d="M184.2 226.9l.1 .1M184.3 227l.9 1.2M185.1 230.9a4.8 4.8 0 0 1-3.2 4.4 4.7 4.7 0 0 0 3.3-4.3M185.1 228.1l.1 .1M185.1 228.1h.1M185.1 230.9l.1 .1M185.1 228.1v2.8M185.2 228.2v2.8M223.9 231.5h185.4M223.9 221.5h185.4M1.5 254.6h8.5M70.6 240.1v.7"/>
<path d="M70.6 240.8h20M70.6 240.8l.2 .2h19.6l.2-.2M90.6 240.1v.7M175.9 259.4l1.8 3.2M176.3 259.2h.1M176.3 259.2l1.8 3.2M176.3 259.2l-.4 .2M176.4 259.2l1.8 3.1M176.5 250v.5M176.5 256.5l.1 .6M176.5 256.5v2.2M176.5 258.7l.2 .1"/>
<path d="M176.6 257.1h.1M176.6 258.6l-.1 .1M176.6 257.1v1.5M176.7 258.8l.1 .1M176.8 248.5l-.1 .5M176.8 251.9v-1.2a2.84 2.84 0 0 1 4.1-1.1l.9 .7 .1 1.6M176.8 251.3a1.37 1.37 0 0 1 1.3-2 3.3 3.3 0 0 1 4 1.2l-.2 .8M176.8 251.4a1.3 1.3 0 0 1-.3-1.4 1.3 1.3 0 0 1 1.1-.8 3.7 3.7 0 0 1 4.6 1l.1 .4-.4 .8M176.8 248.4h.1M176.8 248.4v.1M176.8 248.4v.5M176.9 259.5v.1"/>
<path d="M176.9 259.5l1.5 2.7M176.9 259.6l1.5 2.6M177.1 254.1l-.6 2.4M177.1 252.5a1.3 1.3 0 0 1 0-1.4 1.3 1.3 0 0 1 1.3-.6 2.73 2.73 0 0 1 3.5 1.4l-.6 .9M177.1 252.7v1.4M177.1 252.4a1.5 1.5 0 0 1 1.8-1.6 2.1 2.1 0 0 1 2.7 1.4l-.3 .5M177.2 252.6v1.4M177.2 254l-.6 2.4M177.2 254l-.1 .1M177.2 252.6l-.1 .1M177.3 248.8l-.6 .5-.2 .7M177.4 259.3l.5 .2"/>
<path d="M177.7 251.6a.41 .41 0 0 1 .6 .1 .41 .41 0 0 1-.1 .6 .46 .46 0 0 1-.5 .5 .46 .46 0 0 1-.4-.5zM177.7 248.1a2.08 2.08 0 0 0-1.2 1.9M177.7 248.1l-.4 .7M177.8 251.6a.41 .41 0 0 1 .5-.1 .41 .41 0 0 1 .1 .6 .74 .74 0 0 1-1.1 .7v-.4M177.9 259.4h.1M177.9 259.4l-.5 1M178.2 247h.1M178.2 258.8l.4 .3M178.3 251.5h.1M178.3 251.5a.92 .92 0 0 1-.9 1.4M178.3 258l.1 .1M178.3 258l-2 1.2"/>
<path d="M178.3 258l-2.4 1.4M178.4 258.1l-2 1.1M178.4 258.1l.6 .2M178.5 247.4l-.1 .4-.7 .3M178.5 247.4l-1.7 1M178.5 259.1h.1M178.5 259.1l-.5 .3M178.5 259.1l-.9 1.6M178.6 259.1l-1 1.7M178.6 251.8l-.2-.5a1.2 1.2 0 0 0-1.2 1.3M178.6 253.1l.6 1.7M178.6 253.1h.3"/>
<path d="M178.6 251.8h.3M178.6 260l.8 .4 .7-.4M178.6 251.8v1.3M178.6 251.2a1.43 1.43 0 0 0-1.5 1.5M178.6 251.2l1.1 .6 .3 .6M178.6 251.2l.3 .6M178.8 245.1l.3 .3-.3 .6-.4-.2zM178.8 243.8l.3 .2-.3 .6-.4-.2zM178.8 242.4l.3 .2-.3 .7-.4-.2zM178.8 241l.3 .3-.3 .6-.4-.2zM178.9 253.1l.6 1.7M178.9 251.8l2.7 1.5"/>
<path d="M178.9 246.6l-.1-.1-.2 .3M178.9 253.1l2.7 1.6M178.9 251.8v1.3M179 258.3v.1M179 259.3h.1M179 259.3l-1.1 1.9M179 258.3l-2.1 1.2M179 258.4l-2.1 1.2M179 259.3l.4 .2M179.1 240.4l-.1 .3 .1 .1M179.1 241.8l-.1 .2 .1 .1M179.1 243.1l-.1 .3 .1 .1"/>
<path d="M179.1 244.5l-.1 .3 .1 .1M179.1 245.8l-.1 .3 .1 .1M179.2 257.1h.2M179.2 255.5h.3M179.2 246.5l-1.5 .9M179.2 254.8v.7M179.2 254.8h.3M179.2 255.5v1.6M179.2 257.1l-2.6 1.5M179.2 255.5l-2.6 1.6M179.4 257.1h.1M179.4 257.3l2.6 1.5"/>
<path d="M179.4 257.1v.2M179.4 258.2v1.3M179.4 257.3l-2.7 1.5M179.4 258.2l.4 .2M179.4 258.2l-.4 .2M179.5 257.1l2.7 1.6M179.5 254.8v.7M179.5 255.5v1.6M179.5 255.5l2.7 1.6M179.5 254.8l2.7 1.6M179.7 259.3l1.2 1.9zM179.8 258.3v.1"/>
<path d="M179.8 258.3l2 1.2M179.8 258.4l2 1.2M179.8 259.3l-.4 .2M180 251.4l.6 .3v2l-.6-.3zM180 251.4l-.6 .3M180.1 246.5v1.9M180.1 246.5h.3M180.1 246.5l-1.6 .9M180.1 259.1h.1M180.1 248.4l1.3 .4 .8 .8M180.1 248.4h-1.3l-1.5 .4M180.1 259.1l1 1.7"/>
<path d="M180.2 259.1l.6 .3M180.2 259.1l1 1.6M180.3 258.1l-.5 .2M180.3 258.1l2.1 1.1M180.4 258l-.1 .1M180.4 246.5l-.3 1.9M180.4 246.5h.1M180.4 258l2.1 1.2M180.4 258l2.4 1.4M180.4 246.5l1.5 .9M180.6 252.7l-.3 .9M180.6 252.3l.7 .4"/>
<path d="M180.6 258.8l-.5 .3M180.8 259.4h.1M180.8 259.4l.5 1M181.3 259.3l-.5 .2M181.3 252.7l.3 .7M181.3 252.7l.3 .6M181.6 254.7l.6 1.7M181.6 254.7v.1M181.6 253.3v.1M181.6 253.3v1.4M181.6 254.7l.6 1.8M181.6 253.4v1.4"/>
<path d="M181.8 259.5v.1M181.8 259.6l-1.5 2.6M181.8 259.5l-1.5 2.7M181.9 247.4l.3 2.2M181.9 247.4h.1M182 258.8l-.1 .1M182.2 249l.1 1M182.2 257.1h.1M182.2 256.4v.7M182.2 256.4v.1M182.2 249.6l.1 .4M182.2 256.5v2.2"/>
<path d="M182.2 258.7l-.2 .1M182.3 250v.5M182.4 259.2h.1M182.4 259.2l-1.8 3.1M182.5 259.2l-1.9 3.2M182.5 259.2l.3 .2M182.8 259.4l-1.8 3.2M223.9 256.5h185.4M223.9 241.5h185.4M253.9 256.5v14M283.9 256.5v14M298.9 256.5v14"/>
<path d="M318.9 256.5v30M343.9 256.5v14M410 254.6h8.5M175.9 263l1.8 1.1M176.5 262.6h.1M176.5 262.6l1.5 .9M176.5 262.6l.4 .3M176.9 261.2l-1 1.8zM176.9 262.9l1.5 .8M177.1 261.5l-.6 1.1M177.1 261.6l-.6 1M177.4 262l-.5 .9"/>
<path d="M177.7 262.6h.1M177.7 264v.1M177.7 264h.1M177.7 264.1h.1M177.7 262.6l.6 .2M177.7 264h.6M177.7 264.1h.6M177.7 264.1l.4 .2M178 263.5h.1M178 263.5l-.3 .5M178 263.5l.3 .5M178 263.5l.4 .2"/>
<path d="M178.1 262.4h.1M178.1 264.3h.1M178.1 262.4l-.4 .2M178.1 262.4l.2 .4M178.1 262.3v.1M178.1 262.3h.1M178.1 262.3l.2 .5M178.3 262.8h.1M178.3 264h.1M178.3 264.1h.1M178.3 264.1l-.2 .2M178.3 264v.1"/>
<path d="M178.4 262.2h.1M178.4 263.7h.1M178.4 263.7l-.1 .4M178.4 262.2l-.1 .6M178.4 262.2l-.2 .1M178.4 263.7l-.1 .3M180.3 262.2h.1M180.3 263.7v.1M180.3 262.2l.1 .6M180.3 263.7l.1 .4M180.3 262.2l.3 .1M180.3 263.7h.1"/>
<path d="M180.4 262.8h.1M180.4 264h.1M180.4 264v.1M180.4 264.1h.1M180.4 264.1l.2 .2M180.4 264h.6M180.4 264.1h.6M180.6 262.3h.1M180.6 264.3h.1M180.6 262.3l-.2 .5M180.6 262.4l.4 .2M180.6 262.4l-.2 .4"/>
<path d="M180.7 263.5h.1M180.7 263.5l-.3 .5M180.7 263.5l-.4 .2M180.8 263.5h.1M180.8 263.5l.2 .5M180.8 263.5l-.4 .5M181 262.6h.1M181 264h.1M181 264.1h.1M181 262.6l-.6 .2M181 264.1l-.4 .2M181 264v.1"/>
<path d="M181.3 262.1l.5 .8M181.6 261.6l.6 1M181.6 261.5l.7 1.1M181.8 262.9l-1.5 .8M182.2 262.6h.1M182.2 262.6l-.4 .3M182.2 262.6l-1.5 .9M182.3 262.6l-1.5 .9M182.8 263h.1M182.8 263l-1-1.8 1 1.8M182.8 263l-1.8 1M182.8 263l-1.8 1.1"/>
<path d="M223.9 270.5h185.4M223.9 263.5h95M243.9 270.5v16M338.9 270.5v16M359.3 270.5v16M359.3 270.5h.1M70 287v8.5M140 287v8.5M210 287h.1M210 287v8.5M280 287v8.5M350 287v8.5"/>
<circle cx="138.2" cy="23.8" r="4.9"/>
<circle cx="127.7" cy="47.2" r="4.9"/>
<circle cx="116.9" cy="78.7" r="4.9"/>
<circle cx="127.7" cy="64.2" r="4.9"/>
<circle cx="120.7" cy="94.1" r="4.9"/>
<circle cx="123.6" cy="113.9" r="4.9"/>
<circle cx="80.6" cy="127.9" r=".71"/>
<circle cx="80.6" cy="127.9" r=".83"/>
<circle cx="127.7" cy="132.6" r="4.9"/>
<circle cx="123.6" cy="150.7" r="4.9"/>
<circle cx="120.7" cy="166.9" r="4.9"/>
</g>
<path d="M80.6 39v107.1" fill="none" stroke="#000" stroke-width=".3" stroke-dasharray="15.2 1.3 1.3 1.3" stroke-dashoffset="1.7"/>
<path d="M79.8 127.9h-.8M80.6 127v-.8M80.6 128.7v.8M81.5 127.9h.8" fill="none" stroke="#000" stroke-width=".3" stroke-dasharray="15.2 1.3 1.3 1.3"/>
<path d="M114.1 232.6h-75.9" fill="none" stroke="#000" stroke-width=".3" stroke-dasharray="15.2 1.3 1.3 1.3" stroke-dashoffset="-1.8"/>
<path d="M80.6 224.2v16.9" fill="none" stroke="#000" stroke-width=".3" stroke-dasharray="15.2 1.3 1.3 1.3" stroke-dashoffset="8.7"/>
<path d="M111.3 34.4l2.9-1.7 .4 1zM83.7 54.2l3.4 .2-.2 1zM82.9 75.5l3.4-.2-.2 1zM90.6 38.6l3.3 .2-.2 1zM83.1 112.7l2.8-1.9 .4 .9zM83.1 125.9l3-1.4 .3 .9zM81.1 128.2l3.2 1.1-.5 .9zM82.7 134.3l2.8 1.7-.6 .8zM81.9 128.2l3.3-.2-.1 1z" fill="#000"/>
<text font-size="5.6" x="324.9" y="265.4">AGH</text>
<g font-size="4.7">
<text x="33.7" y="7.4">6</text>
<text x="103.7" y="7.4">5</text>
<text x="173.7" y="7.4">4</text>
<text x="243.7" y="7.4">3</text>
<text x="313.7" y="7.4">2</text>
<text x="383.7" y="7.4">1</text>
<text x="3.7" y="22.9">G</text>
<text x="412.2" y="22.9">G</text>
<text x="136.9" y="25.5">1</text>
<text x="126.4" y="48.9">2</text>
<text x="4.6" y="65.3">F</text>
<text x="126.4" y="65.9">3</text>
<text x="413.1" y="65.3">F</text>
<text x="115.6" y="80.4">4</text>
<text x="119.4" y="95.7">5</text>
<text x="4.5" y="107.7">E</text>
<text x="413" y="107.7">E</text>
<text x="122.3" y="115.6">6</text>
<text x="126.4" y="134.3">7</text>
<text x="4" y="150.2">D</text>
<text x="122.3" y="152.4">8</text>
<text x="412.5" y="150.2">D</text>
<text x="239.1" y="157.7">Gripper</text>
<text x="297.9" y="158.4">-</text>
<text x="342.1" y="157.7">1</text>
<text x="353.5" y="158.3">-</text>
<text x="377.1" y="158.3">-</text>
<text x="392.2" y="158.3">-</text>
<text x="239.1" y="167.4">Pin</text>
<text x="342.1" y="167.4">1</text>
<text x="119.4" y="168.5">9</text>
<text x="297.9" y="168.1">-</text>
<text x="353.5" y="168.2">-</text>
<text x="377.1" y="168.2">-</text>
<text x="392.2" y="168.2">-</text>
<text x="239.1" y="177.8">Arm 4</text>
<text x="294.4" y="178">Working Drawing 02</text>
<text x="342.1" y="177.8">1</text>
<text x="353.5" y="177.8">-</text>
<text x="377.1" y="177.8">-</text>
<text x="392.2" y="177.8">-</text>
<text x="239.1" y="187.2">Ball Joint</text>
<text x="294.4" y="188.1">Working Drawing 01</text>
<text x="342.1" y="187.2">1</text>
<text x="353.5" y="188.1">-</text>
<text x="377.1" y="188.1">-</text>
<text x="392.2" y="188.1">-</text>
<text x="3.9" y="192.6">C</text>
<text x="239.1" y="197.6">Arm 3</text>
<text x="297.9" y="197.5">-</text>
<text x="342.1" y="197.6">1</text>
<text x="353.5" y="198">-</text>
<text x="377.1" y="198">-</text>
<text x="392.2" y="198">-</text>
<text x="412.4" y="192.6">C</text>
<text x="239.1" y="207.4">Arm 2</text>
<text x="297.9" y="207.4">-</text>
<text x="342.1" y="207.4">1</text>
<text x="353.5" y="207.7">-</text>
<text x="377.1" y="207.7">-</text>
<text x="392.2" y="207.7">-</text>
<text x="239.1" y="217.4">Arm 1</text>
<text x="297.9" y="217.4">-</text>
<text x="342.1" y="217.4">1</text>
<text x="353.5" y="217.6">-</text>
<text x="377.1" y="217.6">-</text>
<text x="392.2" y="217.6">-</text>
<text x="239.1" y="227.9">Base</text>
<text x="297.9" y="227.3">-</text>
<text x="342.1" y="227.9">1</text>
<text x="353.5" y="227.4">-</text>
<text x="377.1" y="227.4">-</text>
<text x="392.2" y="227.4">-</text>
<text x="4.4" y="235">B</text>
<text x="239.1" y="238">Ramp</text>
<text x="297.9" y="237.3">-</text>
<text x="342.1" y="238">1</text>
<text x="353.5" y="237.8">-</text>
<text x="377.1" y="237.8">-</text>
<text x="392.8" y="237.9">-</text>
<text x="412.9" y="235">B</text>
<text x="347.2" y="266.8">WIMIR</text>
<text x="4" y="277.5">A</text>
<text x="228.9" y="281.6">1:6</text>
<text x="251.1" y="281.6">6DOF Manipulator</text>
<text x="322.3" y="281.6">-</text>
<text x="342.1" y="281.6">-</text>
<text x="366.1" y="280.8">Assembly 01</text>
<text x="412.5" y="277.5">A</text>
<text x="33.7" y="292.9">6</text>
<text x="103.7" y="292.9">5</text>
<text x="173.7" y="292.9">4</text>
<text x="243.7" y="292.9">3</text>
<text x="313.7" y="292.9">2</text>
<text x="383.7" y="292.9">1</text>
</g>
<text font-size="4.1" x="21" y="293.7">SOLIDWORKS Educational Product. For Instructional Use Only.</text>
<g font-size="3.2">
<text x="227.8" y="157.1">9</text>
<text x="227.8" y="167.6">8</text>
<text x="227.8" y="177.5">7</text>
<text x="227.8" y="187.3">6</text>
<text x="227.8" y="197.8">5</text>
<text x="227.8" y="207.6">4</text>
<text x="227.8" y="217.5">3</text>
<text x="227.8" y="227">2</text>
<text x="227.8" y="237.3">1</text>
<text x="225.9" y="249.8">No.</text>
<text x="235.7" y="249.8">Name:</text>
<text x="295.5" y="249.8">Drawing no. or standard:</text>
<text x="340.7" y="249.8">Qty:</text>
<text x="351.7" y="249.8">Material:</text>
<text x="370.9" y="249.8">Mass:</text>
<text x="390.5" y="249.8">Remarks:</text>
<text x="225.7" y="260.9">Constructed by:</text>
<text x="285.9" y="261">12.01</text>
<text x="346.1" y="260.9">Faculty:</text>
<text x="225.6" y="268.2">Checked by:</text>
<text x="226.1" y="274.6">Scale:</text>
<text x="246" y="274.6">Name:</text>
<text x="320.3" y="274.6">Material:</text>
<text x="339.7" y="274.6">Mass:</text>
<text x="360.7" y="274.6">Drawing No.</text>
</g>
<text font-size="2.8" x="257.4" y="260.8">Rafał Wróbel</text>
</svg>
